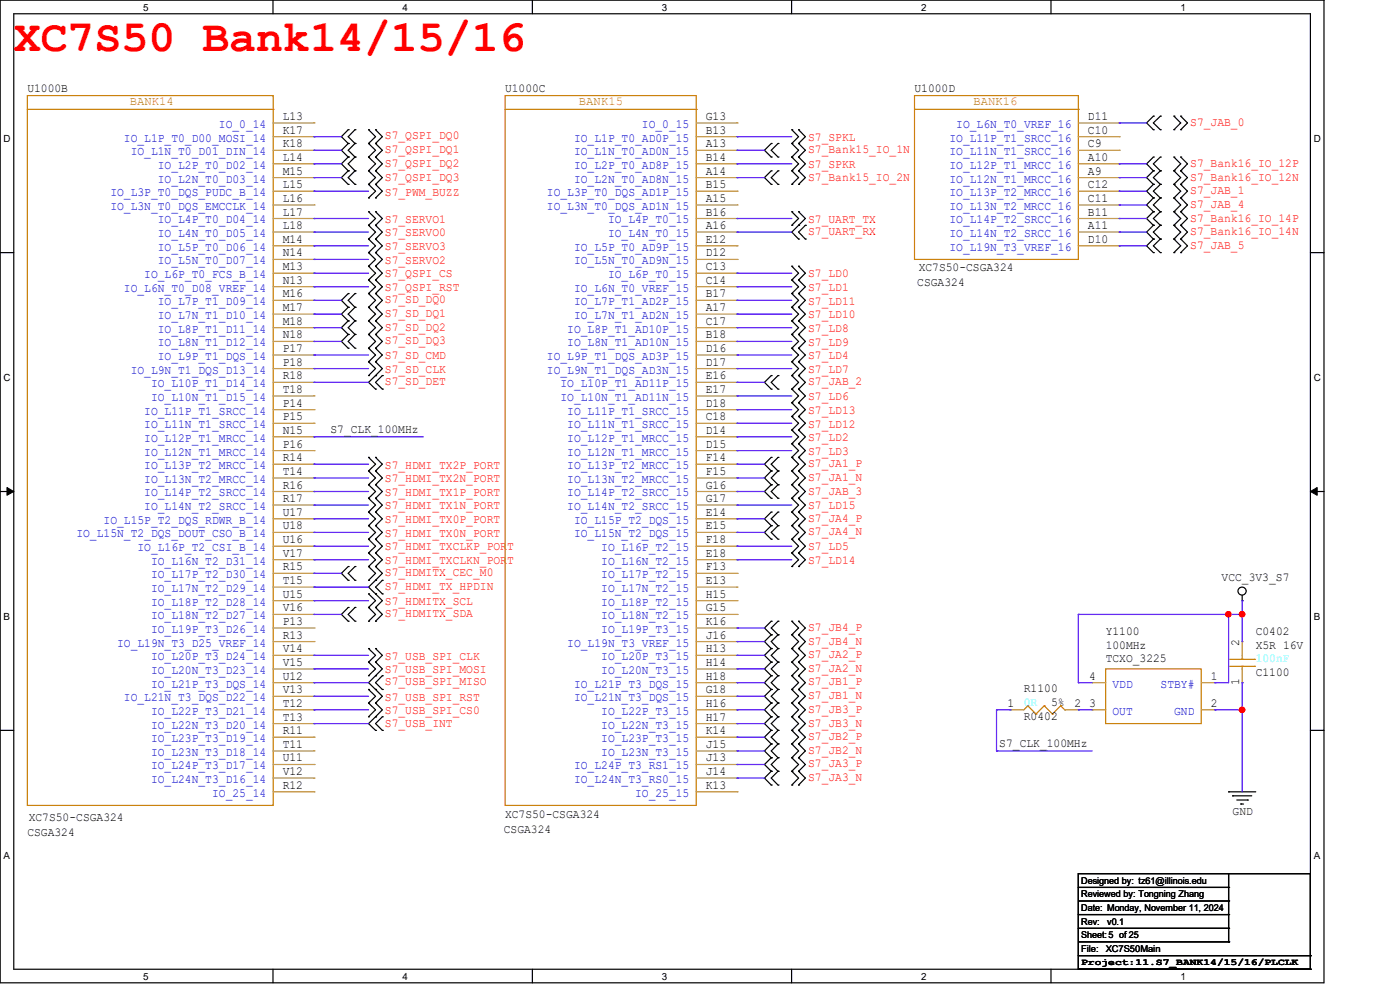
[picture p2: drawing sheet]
<svg xmlns="http://www.w3.org/2000/svg" width="297mm" height="210mm" viewBox="0 0 297 210" stroke-linecap="round" stroke-linejoin="round" font-family="sans-serif">
<path d="M0 0h280.9v208.5h-280.9zM2.9 2.9h275.1v202.7h-275.1z" fill="none" stroke="#000" stroke-width=".25"/>
<g fill="#fff">
<path d="M30.4 .3h1.1v2.4h-1.1z"/>
<path d="M30.4 205.9h1.1v2.3h-1.1z"/>
</g>
<path d="M57.9 0v2.9M57.9 205.6v2.9" fill="none" stroke="#000" stroke-width=".25"/>
<g fill="#fff">
<path d="M85.4 .3h1.1v2.4h-1.1z"/>
<path d="M85.4 205.9h1.1v2.3h-1.1z"/>
</g>
<path d="M112.9 0v2.9M112.9 205.6v2.9" fill="none" stroke="#000" stroke-width=".25"/>
<g fill="#fff">
<path d="M140.4 .3h1.2v2.4h-1.2z"/>
<path d="M140.4 205.9h1.2v2.3h-1.2z"/>
</g>
<path d="M167.9 0v2.9M167.9 205.6v2.9" fill="none" stroke="#000" stroke-width=".25"/>
<g fill="#fff">
<path d="M195.4 .3h1.2v2.4h-1.2z"/>
<path d="M195.4 205.9h1.2v2.3h-1.2z"/>
</g>
<path d="M223 0v2.9M223 205.6v2.9" fill="none" stroke="#000" stroke-width=".25"/>
<g fill="#fff">
<path d="M250.4 .3h1.2v2.4h-1.2z"/>
<path d="M250.4 205.9h1.2v2.3h-1.2z"/>
<path d="M.8 28.2h1.4v2.4h-1.4z"/>
<path d="M278.7 28.2h1.5v2.4h-1.5z"/>
<path d="M.8 78.9h1.4v2.3h-1.4z"/>
<path d="M278.7 78.9h1.5v2.3h-1.5z"/>
</g>
<path d="M0 53.6h2.9M278 53.6h2.9" fill="none" stroke="#000" stroke-width=".25"/>
<g fill="#fff">
<path d="M.8 129.6h1.3v2.3h-1.3z"/>
<path d="M278.7 129.6h1.4v2.3h-1.4z"/>
</g>
<path d="M0 104.3h2.9M278 104.3h2.9" fill="none" stroke="#000" stroke-width=".25"/>
<path d="M1.5 103.4l1.4 .9-1.4 .8zM278 104.3l1.4-.9v1.7z" fill="#000" stroke="#000" stroke-width=".21"/>
<g fill="#fff">
<path d="M.8 180.3h1.3v2.3h-1.3z"/>
<path d="M278.7 180.3h1.4v2.3h-1.4z"/>
</g>
<g fill="none" stroke="#000" stroke-width=".25">
<path d="M73.9 27.5h.1M73.9 30.4h.1M73.9 33.3h.1M73.9 36.2h.1M73.9 39.1h.1M73.9 27.5l-1.5 1.5 1.5 1.4M73.9 36.2l-1.5 1.5 1.5 1.4M73.9 30.4l-1.5 1.5 1.5 1.4M73.9 33.3l-1.5 1.5 1.5 1.4M75.3 30.4h.1M75.3 27.5h.1M75.3 33.3h.1"/>
<path d="M75.3 36.2h.1M75.3 39.1h.1M75.3 27.5l-1.4 1.5 1.4 1.4M75.3 30.4l-1.4 1.5 1.4 1.4M75.3 33.3l-1.4 1.5 1.4 1.4M75.3 36.2l-1.4 1.5 1.4 1.4M78.2 30.4h.1M78.2 27.5h.1M78.2 33.3h.1M78.2 36.2h.1M78.2 39.1h.1M78.2 27.5l1.5 1.5-1.5 1.4"/>
<path d="M78.2 30.4l1.5 1.5-1.5 1.4M78.2 33.3l1.5 1.5-1.5 1.4M78.2 36.2l1.5 1.5-1.5 1.4M78.2 39.1l1.5 1.5-1.5 1.4M79.7 30.4h.1M79.7 27.5h.1M79.7 33.3h.1M79.7 36.2h.1M79.7 39.1h.1M79.7 36.2l1.4 1.5-1.4 1.4M79.7 27.5l1.4 1.5-1.4 1.4M79.7 30.4l1.4 1.5-1.4 1.4"/>
<path d="M79.7 33.3l1.4 1.5-1.4 1.4M79.7 39.1l1.4 1.5-1.4 1.4M163.6 30.4h.1M163.6 33.3h.1M163.6 36.2h.1M163.6 39.1h.1M163.6 36.2l-1.4 1.5 1.4 1.4M163.6 30.4l-1.4 1.5 1.4 1.4M165.1 33.3h.1M165.1 30.4h.1M165.1 39.1h.1M165.1 36.2h.1"/>
<path d="M165.1 36.2l-1.5 1.5 1.5 1.4M165.1 30.4l-1.5 1.5 1.5 1.4M168 27.5h.1M168 30.4h.1M168 33.3h.1M168 36.2h.1M168 39.1h.1M168 30.4l1.4 1.5-1.4 1.4M168 27.5l1.4 1.5-1.4 1.4M168 33.3l1.4 1.5-1.4 1.4M168 36.2l1.4 1.5-1.4 1.4M169.4 27.5h.1"/>
<path d="M169.4 30.4h.1M169.4 33.3h.1M169.4 36.2h.1M169.4 39.1h.1M169.4 27.5l1.5 1.5-1.5 1.4M169.4 33.3l1.5 1.5-1.5 1.4M169.4 30.4l1.5 1.5-1.5 1.4M169.4 36.2l1.5 1.5-1.5 1.4M244.7 24.6h.1M244.7 27.5h.1M244.7 39.1h.1M244.7 33.3h.1"/>
<path d="M244.7 36.2h.1M244.7 24.6l-1.5 1.5 1.5 1.4M244.7 39.1l-1.5 1.5 1.5 1.4M244.7 33.3l-1.5 1.5 1.5 1.4M244.7 36.2l-1.5 1.5 1.5 1.4M246.2 27.5h.1M246.2 24.6h.1M246.2 39.1h.1M246.2 36.2h.1M246.2 33.3h.1M246.2 24.6l-1.5 1.5 1.5 1.4M246.2 39.1l-1.5 1.5 1.5 1.4"/>
<path d="M246.2 33.3l-1.5 1.5 1.5 1.4M246.2 36.2l-1.5 1.5 1.5 1.4M249 27.5h.1M249 24.6h.1M249 39.1h.1M249 36.2h.1M249 33.3h.1M249 36.2l1.5 1.5-1.5 1.4M249 24.6l1.5 1.5-1.5 1.4M249 39.1l1.5 1.5-1.5 1.4M249 33.3l1.5 1.5-1.5 1.4M250.5 27.5h.1"/>
<path d="M250.5 24.6h.1M250.5 39.1h.1M250.5 36.2h.1M250.5 33.3h.1M250.5 33.3l1.4 1.5-1.4 1.4M250.5 24.6l1.4 1.5-1.4 1.4M250.5 39.1l1.4 1.5-1.4 1.4M250.5 36.2l1.4 1.5-1.4 1.4M78.2 56.5h.1M78.2 59.4h.1M78.2 44.9h.1M78.2 47.8h.1"/>
<path d="M78.2 50.7h.1M78.2 53.6h.1M78.2 42h.1M78.2 56.5l1.5 1.5-1.5 1.4M78.2 59.4l1.5 1.4-1.5 1.5M78.2 44.9l1.5 1.5-1.5 1.4M78.2 47.8l1.5 1.4-1.5 1.5M78.2 50.7l1.5 1.5-1.5 1.4M78.2 53.6l1.5 1.4-1.5 1.5M79.7 56.5h.1M79.7 59.4h.1M79.7 44.9h.1"/>
<path d="M79.7 47.8h.1M79.7 50.7h.1M79.7 53.6h.1M79.7 42h.1M79.7 59.4l1.4 1.4-1.4 1.5M79.7 56.5l1.4 1.5-1.4 1.4M79.7 53.6l1.4 1.4-1.4 1.5M79.7 44.9l1.4 1.5-1.4 1.4M79.7 47.8l1.4 1.4-1.4 1.5M79.7 50.7l1.4 1.5-1.4 1.4M168 44.9h.1M168 47.8h.1"/>
<path d="M168 56.5h.1M168 59.4h.1M168 59.4l1.4 1.4-1.4 1.5M168 44.9l1.4 1.5-1.4 1.4M168 56.5l1.4 1.5-1.4 1.4M169.4 44.9h.1M169.4 47.8h.1M169.4 50.7h.1M169.4 56.5h.1M169.4 59.4h.1M169.4 44.9l1.5 1.5-2.9 2.8 1.4 1.5M169.4 56.5l1.5 1.5-1.5 1.4"/>
<path d="M169.4 59.4l1.5 1.4-1.5 1.5M170.9 50.7h.1M170.9 47.8h.1M170.9 47.8l-1.5 1.4 1.5 1.5M244.7 42h.1M244.7 44.9h.1M244.7 50.7h.1M244.7 53.6h.1M244.7 47.8h.1M244.7 47.8l-1.5 1.4 1.5 1.5M244.7 42l-1.5 1.5 1.5 1.4M244.7 50.7l-1.5 1.5 1.5 1.4"/>
<path d="M244.7 44.9l-1.5 1.5 1.5 1.4M246.2 42h.1M246.2 44.9h.1M246.2 53.6h.1M246.2 50.7h.1M246.2 47.8h.1M246.2 42l-1.5 1.5 1.5 1.4M246.2 50.7l-1.5 1.5 1.5 1.4M246.2 44.9l-1.5 1.5 1.5 1.4M246.2 47.8l-1.5 1.4 1.5 1.5M249 42h.1M249 44.9h.1"/>
<path d="M249 53.6h.1M249 50.7h.1M249 47.8h.1M249 44.9l1.5 1.5-1.5 1.4M249 50.7l1.5 1.5-1.5 1.4M249 42l1.5 1.5-1.5 1.4M249 47.8l1.5 1.4-1.5 1.5M250.5 42h.1M250.5 44.9h.1M250.5 53.6h.1M250.5 50.7h.1M250.5 47.8h.1"/>
<path d="M250.5 44.9l1.4 1.5-1.4 1.4M250.5 47.8l1.4 1.4-1.4 1.5M250.5 50.7l1.4 1.5-1.4 1.4M250.5 42l1.4 1.5-1.4 1.4M73.9 71h.1M73.9 73.9h.1M73.9 68.1h.1M73.9 65.2h.1M73.9 62.3h.1M73.9 68.1l-1.5 1.4 1.5 1.5M73.9 71l-1.5 1.4 1.5 1.5M73.9 65.2l-1.5 1.4 1.5 1.5"/>
<path d="M73.9 62.3l-1.5 1.4 1.5 1.5M75.3 73.9h.1M75.3 71h.1M75.3 68.1h.1M75.3 65.2h.1M75.3 62.3h.1M75.3 71l-1.4 1.4 1.4 1.5M75.3 65.2l-1.4 1.4 1.4 1.5M75.3 68.1l-1.4 1.4 1.4 1.5M75.3 62.3l-1.4 1.4 1.4 1.5M78.2 76.8h.1M78.2 79.7h.1"/>
<path d="M78.2 73.9h.1M78.2 71h.1M78.2 68.1h.1M78.2 65.2h.1M78.2 62.3h.1M78.2 76.8l1.5 1.4-1.5 1.5M78.2 71l1.5 1.4-1.5 1.5M78.2 73.9l1.5 1.4-1.5 1.5M78.2 62.3l1.5 1.4-1.5 1.5M78.2 68.1l1.5 1.4-1.5 1.5M78.2 65.2l1.5 1.4-1.5 1.5M79.7 76.8h.1"/>
<path d="M79.7 79.7h.1M79.7 73.9h.1M79.7 71h.1M79.7 68.1h.1M79.7 65.2h.1M79.7 62.3h.1M79.7 76.8l1.4 1.4-1.4 1.5M79.7 79.7l-1.5 1.4 1.5 1.4M79.7 71l1.4 1.4-1.4 1.5M79.7 73.9l1.4 1.4-1.4 1.5M79.7 68.1l1.4 1.4-1.4 1.5M79.7 65.2l1.4 1.4-1.4 1.5"/>
<path d="M79.7 62.3l1.4 1.4-1.4 1.5M81.1 79.7h.1M81.1 79.7l-1.4 1.4 1.4 1.4M163.6 79.7h.1M163.6 79.7l-1.4 1.4 1.4 1.4M165.1 79.7h.1M165.1 79.7l-1.5 1.4 1.5 1.4M168 62.3h.1M168 65.2h.1M168 68.1h.1M168 71h.1M168 73.9h.1"/>
<path d="M168 76.8h.1M168 79.7h.1M168 62.3l1.4 1.4-1.4 1.5M168 65.2l1.4 1.4-1.4 1.5M168 68.1l1.4 1.4-1.4 1.5M168 71l1.4 1.4-1.4 1.5M168 73.9l1.4 1.4-1.4 1.5M168 76.8l1.4 1.4-1.4 1.5M168 79.7l1.4 1.4-1.4 1.4M169.4 62.3h.1M169.4 65.2h.1M169.4 68.1h.1"/>
<path d="M169.4 71h.1M169.4 73.9h.1M169.4 76.8h.1M169.4 79.7h.1M169.4 62.3l1.5 1.4-1.5 1.5M169.4 65.2l1.5 1.4-1.5 1.5M169.4 68.1l1.5 1.4-1.5 1.5M169.4 71l1.5 1.4-1.5 1.5M169.4 73.9l1.5 1.4-1.5 1.5M169.4 76.8l1.5 1.4-1.5 1.5M169.4 79.7l1.5 1.4-1.5 1.4M78.2 97h.1"/>
<path d="M78.2 99.9h.1M78.2 97l1.5 1.5-1.5 1.4M78.2 99.9l1.5 1.5-1.5 1.4M79.7 97h.1M79.7 99.9h.1M79.7 82.5h.1M79.7 97l1.4 1.5-1.4 1.4M79.7 99.9l1.4 1.5-1.4 1.4M81.1 82.5h.1M163.6 97h.1M163.6 99.9h.1M163.6 82.5h.1"/>
<path d="M163.6 97l-1.4 1.5 1.4 1.4M163.6 99.9l-1.4 1.5 1.4 1.4M165.1 99.9h.1M165.1 97h.1M165.1 82.5h.1M165.1 99.9l-1.5 1.5 1.5 1.4M165.1 97l-1.5 1.5 1.5 1.4M168 82.5h.1M168 85.4h.1M168 88.3h.1M168 91.2h.1M168 94.1h.1"/>
<path d="M168 97h.1M168 99.9h.1M168 82.5l1.4 1.5-1.4 1.4M168 85.4l1.4 1.5-1.4 1.4M168 88.3l1.4 1.5-1.4 1.4M168 91.2l1.4 1.5-1.4 1.4M168 94.1l1.4 1.5-1.4 1.4M168 97l1.4 1.5-1.4 1.4M168 99.9l1.4 1.5-1.4 1.4M169.4 82.5h.1M169.4 85.4h.1M169.4 88.3h.1"/>
<path d="M169.4 91.2h.1M169.4 94.1h.1M169.4 97h.1M169.4 99.9h.1M169.4 82.5l1.5 1.5-1.5 1.4M169.4 85.4l1.5 1.5-1.5 1.4M169.4 88.3l1.5 1.5-1.5 1.4M169.4 91.2l1.5 1.5-1.5 1.4M169.4 94.1l1.5 1.5-1.5 1.4M169.4 97l1.5 1.5-1.5 1.4M169.4 99.9l1.5 1.5-1.5 1.4M78.2 102.8h.1"/>
<path d="M78.2 105.7h.1M78.2 108.6h.1M78.2 111.5h.1M78.2 114.4h.1M78.2 117.3h.1M78.2 102.8l1.5 1.5-1.5 1.4M78.2 105.7l1.5 1.4-1.5 1.5M78.2 108.6l1.5 1.5-1.5 1.4M78.2 111.5l1.5 1.4-1.5 1.5M78.2 114.4l1.5 1.5-1.5 1.4M78.2 117.3l1.5 1.4-1.5 1.5M79.7 102.8h.1"/>
<path d="M79.7 105.7h.1M79.7 108.6h.1M79.7 111.5h.1M79.7 114.4h.1M79.7 117.3h.1M79.7 102.8l1.4 1.5-1.4 1.4M79.7 105.7l1.4 1.4-1.4 1.5M79.7 108.6l1.4 1.5-1.4 1.4M79.7 111.5l1.4 1.4-1.4 1.5M79.7 114.4l1.4 1.5-1.4 1.4M79.7 117.3l1.4 1.4-1.4 1.5M163.6 102.8h.1"/>
<path d="M163.6 105.7h.1M163.6 108.6h.1M163.6 111.5h.1M163.6 114.4h.1M163.6 102.8l-1.4 1.5 1.4 1.4M163.6 108.6l-1.4 1.5 1.4 1.4M163.6 111.5l-1.4 1.4 1.4 1.5M165.1 102.8h.1M165.1 105.7h.1M165.1 111.5h.1M165.1 108.6h.1M165.1 114.4h.1"/>
<path d="M165.1 111.5l-1.5 1.4 1.5 1.5M165.1 102.8l-1.5 1.5 1.5 1.4M165.1 108.6l-1.5 1.5 1.5 1.4M168 105.7h.1M168 108.6h.1M168 114.4h.1M168 117.3h.1M168 102.8h.1M168 111.5h.1M168 105.7l1.4 1.4-1.4 1.5M168 114.4l1.4 1.5-1.4 1.4M168 117.3l1.4 1.4-1.4 1.5"/>
<path d="M168 102.8l1.4 1.5-1.4 1.4M168 108.6l1.4 1.5-1.4 1.4M168 111.5l1.4 1.4-1.4 1.5M169.4 105.7h.1M169.4 108.6h.1M169.4 114.4h.1M169.4 117.3h.1M169.4 102.8h.1M169.4 111.5h.1M169.4 105.7l1.5 1.4-1.5 1.5M169.4 114.4l1.5 1.5-1.5 1.4M169.4 117.3l1.5 1.4-1.5 1.5"/>
<path d="M169.4 111.5l1.5 1.4-1.5 1.5M169.4 102.8l1.5 1.5-1.5 1.4M169.4 108.6l1.5 1.5-1.5 1.4M73.9 120.2h.1M73.9 123.1h.1M73.9 128.9h.1M73.9 131.8h.1M73.9 120.2l-1.5 1.4 1.5 1.5M73.9 128.9l-1.5 1.4 1.5 1.5M75.3 123.1h.1M75.3 120.2h.1M75.3 131.8h.1"/>
<path d="M75.3 128.9h.1M75.3 120.2l-1.4 1.4 1.4 1.5M75.3 128.9l-1.4 1.4 1.4 1.5M78.2 120.2h.1M78.2 123.1h.1M78.2 131.8h.1M78.2 128.9h.1M78.2 126h.1M78.2 137.6h.1M78.2 120.2l1.5 1.4-1.5 1.5M78.2 128.9l1.5 1.4-1.5 1.5M78.2 126l1.5 1.4-1.5 1.5"/>
<path d="M78.2 137.6l1.5 1.4-1.5 1.5M79.7 120.2h.1M79.7 123.1h.1M79.7 131.8h.1M79.7 128.9h.1M79.7 126h.1M79.7 137.6h.1M79.7 120.2l1.4 1.4-1.4 1.5M79.7 137.6l1.4 1.4-1.4 1.5M79.7 128.9l1.4 1.4-1.4 1.5M79.7 126l1.4 1.4-1.4 1.5M79.7 123.1l-1.5 1.4 1.5 1.5"/>
<path d="M81.1 126h.1M81.1 123.1h.1M81.1 123.1l-1.4 1.4 1.4 1.5M163.6 131.8h.1M163.6 134.7h.1M163.6 137.6h.1M163.6 131.8l-1.4 1.4 1.4 1.5M163.6 134.7l-1.4 1.4 1.4 1.5M163.6 137.6l-1.4 1.4 1.4 1.5M165.1 134.7h.1M165.1 131.8h.1M165.1 137.6h.1"/>
<path d="M165.1 131.8l-1.5 1.4 1.5 1.5M165.1 137.6l-1.5 1.4 1.5 1.5M165.1 134.7l-1.5 1.4 1.5 1.5M168 120.2h.1M168 134.7h.1M168 131.8h.1M168 137.6h.1M168 137.6l1.4 1.4-1.4 1.5M168 131.8l1.4 1.4-1.4 1.5M168 134.7l1.4 1.4-1.4 1.5M169.4 120.2h.1M169.4 134.7h.1"/>
<path d="M169.4 131.8h.1M169.4 137.6h.1M169.4 131.8l1.5 1.4-1.5 1.5M169.4 134.7l1.5 1.4-1.5 1.5M169.4 137.6l1.5 1.4-1.5 1.5M263.5 127.4h.1M263.5 126.3v1.1M0 154.9h2.9M78.2 140.5h.1M78.2 143.3h.1M78.2 146.3h.1M78.2 149.1h.1"/>
<path d="M78.2 152.1h.1M78.2 140.5l1.5 1.4-1.5 1.4M78.2 146.3l1.5 1.4-1.5 1.4M78.2 149.1l1.5 1.5-1.5 1.5M79.7 152.1h.1M79.7 154.9h.1M79.7 143.3h.1M79.7 146.3h.1M79.7 140.5h.1M79.7 149.1h.1M79.7 152.1l-1.5 1.4 1.5 1.4M79.7 140.5l1.4 1.4-2.9 2.9 1.5 1.5"/>
<path d="M79.7 146.3l1.4 1.4-1.4 1.4M79.7 149.1l1.4 1.5-1.4 1.5M81.1 154.9h.1M81.1 152.1h.1M81.1 146.3h.1M81.1 143.3h.1M81.1 152.1l-1.4 1.4 1.4 1.4M81.1 143.3l-1.4 1.5 1.4 1.5M163.6 140.5h.1M163.6 143.3h.1M163.6 146.3h.1M163.6 149.1h.1"/>
<path d="M163.6 152.1h.1M163.6 154.9h.1M163.6 157.8h.1M163.6 140.5l-1.4 1.4 1.4 1.4M163.6 146.3l-1.4 1.4 1.4 1.4M163.6 149.1l-1.4 1.5 1.4 1.5M163.6 143.3l-1.4 1.5 1.4 1.5M163.6 152.1l-1.4 1.4 1.4 1.4M163.6 154.9l-1.4 1.5 1.4 1.4M163.6 157.8l-1.4 1.5 1.4 1.4M165.1 140.5h.1M165.1 143.3h.1"/>
<path d="M165.1 146.3h.1M165.1 149.1h.1M165.1 154.9h.1M165.1 152.1h.1M165.1 157.8h.1M165.1 140.5l-1.5 1.4 1.5 1.4M165.1 146.3l-1.5 1.4 1.5 1.4M165.1 143.3l-1.5 1.5 1.5 1.5M165.1 152.1l-1.5 1.4 1.5 1.4M165.1 149.1l-1.5 1.5 1.5 1.5M165.1 154.9l-1.5 1.5 1.5 1.4M165.1 157.8l-1.5 1.5 1.5 1.4"/>
<path d="M168 140.5h.1M168 143.3h.1M168 146.3h.1M168 149.1h.1M168 154.9h.1M168 152.1h.1M168 157.8h.1M168 146.3l1.4 1.4-1.4 1.4M168 140.5l1.4 1.4-1.4 1.4M168 149.1l1.4 1.5-1.4 1.5M168 143.3l1.4 1.5-1.4 1.5M168 152.1l1.4 1.4-1.4 1.4"/>
<path d="M168 154.9l1.4 1.5-1.4 1.4M168 157.8l1.4 1.5-1.4 1.4M169.4 140.5h.1M169.4 143.3h.1M169.4 146.3h.1M169.4 149.1h.1M169.4 154.9h.1M169.4 152.1h.1M169.4 157.8h.1M169.4 146.3l1.5 1.4-1.5 1.4M169.4 140.5l1.5 1.4-1.5 1.4M169.4 143.3l1.5 1.5-1.5 1.5"/>
<path d="M169.4 154.9l1.5 1.5-1.5 1.4M169.4 152.1l1.5 1.4-1.5 1.4M169.4 149.1l1.5 1.5-1.5 1.5M169.4 157.8l1.5 1.5-1.5 1.4M278 154.9h2.9M163.6 160.7h.1M163.6 163.6h.1M163.6 166.5h.1M163.6 160.7l-1.4 1.5 1.4 1.4M163.6 163.6l-1.4 1.5 1.4 1.4M165.1 160.7h.1M165.1 163.6h.1"/>
<path d="M165.1 166.5h.1M165.1 160.7l-1.5 1.5 1.5 1.4M165.1 163.6l-1.5 1.5 1.5 1.4M168 160.7h.1M168 163.6h.1M168 166.5h.1M168 163.6l1.4 1.5-1.4 1.4M168 160.7l1.4 1.5-1.4 1.4M169.4 160.7h.1M169.4 163.6h.1M169.4 166.5h.1M169.4 160.7l1.5 1.5-1.5 1.4"/>
<path d="M169.4 163.6l1.5 1.5-1.5 1.4M260.6 168h.1M260.6 168h5.8M261.5 168.8h.1M261.5 168.8h4.1M262.4 169.7h2.3M263.2 170.6h.1M263.2 170.6h.6M264.7 169.7h.1M228.8 185.3h49.2v20.3h-49.2zM228.8 188.3h31.8M228.8 191.1h31.8"/>
<path d="M228.8 194h31.8M228.8 196.9h31.8M228.8 199.8h31.8M260.6 188.3h.1M260.6 191.1h.1M260.6 194h.1M260.6 196.9h.1M260.6 199.8h.1M260.6 185.3v14.5M228.8 202.7h49.2M228.8 205.6h49.2M278 202.7h.1"/>
<path d="M278 205.6h.1"/>
<circle cx="263.5" cy="125.4" r=".86"/>
</g>
<g fill="none" stroke="#cc8006" stroke-width=".25">
<path d="M5.8 20.3h52.2v150.6h-52.2zM5.8 23.2h52.2M58 23.2h.1M107.1 20.3h40.6v150.6h-40.6zM107.1 23.2h40.6M147.7 23.2h.1M194 20.3h34.8v34.7h-34.8zM194 23.2h34.8M228.8 23.2h.1M260.9 139.9h5.2M263.5 139.9h.1M263.5 139v.9"/>
<path d="M266.1 139.9h.1M218.1 149.7h.1M218.1 149.7l-.9 .9M218.1 149.7l1.7 1.8M219.8 151.5h.1M221.5 149.7h.1M221.5 149.7l-1.7 1.8M221.5 149.7l1.8 1.8M223.3 151.5h.1M225 149.7h.1M225 149.7l-1.7 1.8M225 149.7l.9 .9"/>
<path d="M225.9 150.6h.1M234.6 141.9h20.2v11.6h-20.2zM260.9 141.4h5.2M263.5 141.4h.1M263.5 141.4v.5M266.1 141.4h.1"/>
</g>
<g fill="none" stroke="#a84" stroke-width=".25">
<path d="M58 26.1h8.6M58 29h8.6M58 31.9h8.6M58 34.8h8.6M58 37.7h8.6M66.6 26.1h.1M66.6 29h.1M66.6 31.9h.1M66.6 34.8h.1M66.6 37.7h.1M147.7 26.1h8.7M147.7 29h8.7"/>
<path d="M147.7 31.9h8.7M147.7 34.8h8.7M147.7 37.7h8.7M156.4 26.1h.1M156.4 29h.1M156.4 31.9h.1M156.4 34.8h.1M156.4 37.7h.1M228.8 26.1h8.6M228.8 29h8.6M228.8 31.9h8.6M228.8 34.8h8.6"/>
<path d="M228.8 37.7h8.6M237.4 26.1h.1M237.4 29h.1M237.4 31.9h.1M237.4 34.8h.1M237.4 37.7h.1M58 40.6h8.6M58 43.5h8.6M58 46.4h8.6M58 49.2h8.6M58 52.2h8.6M58 55h8.6"/>
<path d="M58 58h8.6M66.6 40.6h.1M66.6 43.5h.1M66.6 46.4h.1M66.6 49.2h.1M66.6 52.2h.1M66.6 55h.1M66.6 58h.1M147.7 40.6h8.7M147.7 43.5h8.7M147.7 46.4h8.7M147.7 49.2h8.7"/>
<path d="M147.7 52.2h8.7M147.7 55h8.7M147.7 58h8.7M156.4 40.6h.1M156.4 43.5h.1M156.4 46.4h.1M156.4 49.2h.1M156.4 52.2h.1M156.4 55h.1M156.4 58h.1M228.8 40.6h8.6M228.8 43.5h8.6"/>
<path d="M228.8 46.4h8.6M228.8 49.2h8.6M228.8 52.2h8.6M237.4 40.6h.1M237.4 43.5h.1M237.4 46.4h.1M237.4 49.2h.1M237.4 52.2h.1M58 60.8h8.6M58 63.7h8.6M58 66.6h8.6M58 69.5h8.6"/>
<path d="M58 72.4h8.6M58 75.3h8.6M58 78.2h8.6M66.6 60.8h.1M66.6 63.7h.1M66.6 66.6h.1M66.6 69.5h.1M66.6 72.4h.1M66.6 75.3h.1M66.6 78.2h.1M147.7 60.8h8.7M147.7 63.7h8.7"/>
<path d="M147.7 66.6h8.7M147.7 69.5h8.7M147.7 72.4h8.7M147.7 75.3h8.7M147.7 78.2h8.7M156.4 60.8h.1M156.4 63.7h.1M156.4 66.6h.1M156.4 69.5h.1M156.4 72.4h.1M156.4 75.3h.1M156.4 78.2h.1"/>
<path d="M58 81.1h8.6M58 84h8.6M58 86.9h8.6M58 89.8h8.6M58 92.7h8.6M58 95.6h8.6M58 98.5h8.6M66.6 81.1h.1M66.6 84h.1M66.6 86.9h.1M66.6 89.8h.1M66.6 92.7h.1"/>
<path d="M66.6 95.6h.1M66.6 98.5h.1M147.7 81.1h8.7M147.7 84h8.7M147.7 86.9h8.7M147.7 89.8h8.7M147.7 92.7h8.7M147.7 95.6h8.7M147.7 98.5h8.7M156.4 81.1h.1M156.4 84h.1M156.4 86.9h.1"/>
<path d="M156.4 89.8h.1M156.4 92.7h.1M156.4 95.6h.1M156.4 98.5h.1M58 101.4h8.6M58 104.3h8.6M58 107.1h8.6M58 110.1h8.6M58 112.9h8.6M58 115.9h8.6M58 118.7h8.6M66.6 101.4h.1"/>
<path d="M66.6 104.3h.1M66.6 107.1h.1M66.6 110.1h.1M66.6 112.9h.1M66.6 115.9h.1M66.6 118.7h.1M147.7 101.4h8.7M147.7 104.3h8.7M147.7 107.1h8.7M147.7 110.1h8.7M147.7 112.9h8.7M147.7 115.9h8.7"/>
<path d="M147.7 118.7h8.7M156.4 101.4h.1M156.4 104.3h.1M156.4 107.1h.1M156.4 110.1h.1M156.4 112.9h.1M156.4 115.9h.1M156.4 118.7h.1M58 121.6h8.6M58 124.5h8.6M58 127.4h8.6M58 130.3h8.6"/>
<path d="M58 133.2h8.6M58 136.1h8.6M58 139h8.6M66.6 121.6h.1M66.6 124.5h.1M66.6 127.4h.1M66.6 130.3h.1M66.6 133.2h.1M66.6 136.1h.1M66.6 139h.1M147.7 121.6h8.7M147.7 124.5h8.7"/>
<path d="M147.7 127.4h8.7M147.7 130.3h8.7M147.7 133.2h8.7M147.7 136.1h8.7M147.7 139h8.7M156.4 121.6h.1M156.4 124.5h.1M156.4 127.4h.1M156.4 130.3h.1M156.4 133.2h.1M156.4 136.1h.1M156.4 139h.1"/>
<path d="M263.5 136.1h.1M263.5 136.1v2.9M58 141.9h8.6M58 144.8h8.6M58 147.7h8.6M58 150.6h8.6M58 153.5h8.6M58 156.4h8.6M58 159.3h8.6M66.6 141.9h.1M66.6 144.8h.1M66.6 147.7h.1"/>
<path d="M66.6 150.6h.1M66.6 153.5h.1M66.6 156.4h.1M66.6 159.3h.1M147.7 141.9h8.7M147.7 144.8h8.7M147.7 147.7h8.7M147.7 150.6h8.7M147.7 153.5h8.7M147.7 156.4h8.7M147.7 159.3h8.7M156.4 141.9h.1"/>
<path d="M156.4 144.8h.1M156.4 147.7h.1M156.4 150.6h.1M156.4 153.5h.1M156.4 156.4h.1M156.4 159.3h.1M214.3 150.6h.1M214.3 150.6h2.9M225.9 150.6h2.9M228.8 150.6h.1M231.7 150.6h.1M231.7 144.8h.1"/>
<path d="M231.7 144.8h2.9M231.7 150.6h2.9M254.8 144.8h2.9M254.8 150.6h2.9M257.7 144.8h.1M257.7 150.6h.1M263.5 144.8h.1M263.5 141.9v2.9M58 162.2h8.6M58 165.1h8.6M58 168h8.6M66.6 162.2h.1"/>
<path d="M66.6 165.1h.1M66.6 168h.1M147.7 162.2h8.7M147.7 165.1h8.7M147.7 168h8.7M156.4 162.2h.1M156.4 165.1h.1M156.4 168h.1"/>
</g>
<g fill="none" stroke="#4200ff" stroke-width=".25">
<path d="M66.6 29h.1M66.6 31.9h.1M66.6 34.8h.1M66.6 37.7h.1M66.6 29h5.8M66.6 31.9h5.8M66.6 34.8h5.8M66.6 37.7h5.8M156.4 29h.1M156.4 34.8h.1M156.4 31.9h.1M156.4 37.7h.1"/>
<path d="M156.4 29h11.6M156.4 31.9h5.8M156.4 34.8h11.6M156.4 37.7h5.8M237.4 26.1h.1M237.4 34.8h.1M237.4 37.7h.1M237.4 34.8h5.8M237.4 37.7h5.8M237.4 26.1h5.8M66.6 58h.1M66.6 46.4h.1"/>
<path d="M66.6 49.2h.1M66.6 52.2h.1M66.6 55h.1M66.6 40.6h.1M66.6 58h11.6M66.6 46.4h11.6M66.6 49.2h11.6M66.6 52.2h11.6M66.6 55h11.6M66.6 40.6h11.6M156.4 46.4h.1M156.4 49.2h.1"/>
<path d="M156.4 58h.1M156.4 58h11.6M156.4 46.4h11.6M156.4 49.2h11.6M237.4 40.6h.1M237.4 43.5h.1M237.4 52.2h.1M237.4 46.4h.1M237.4 49.2h.1M237.4 46.4h5.8M237.4 49.2h5.8M237.4 52.2h5.8"/>
<path d="M237.4 40.6h5.8M237.4 43.5h5.8M66.6 75.3h.1M66.6 78.2h.1M66.6 72.4h.1M66.6 69.5h.1M66.6 66.6h.1M66.6 63.7h.1M66.6 60.8h.1M66.6 75.3h11.6M66.6 78.2h11.6M66.6 72.4h5.8"/>
<path d="M66.6 69.5h5.8M66.6 66.6h5.8M66.6 63.7h5.8M66.6 60.8h11.6M156.4 60.8h.1M156.4 63.7h.1M156.4 66.6h.1M156.4 69.5h.1M156.4 72.4h.1M156.4 75.3h.1M156.4 78.2h.1M156.4 75.3h11.6"/>
<path d="M156.4 78.2h11.6M156.4 72.4h11.6M156.4 69.5h11.6M156.4 66.6h11.6M156.4 63.7h11.6M156.4 60.8h11.6M66.6 98.5h.1M66.6 81.1h.1M66.6 92.7h.1M66.6 98.5h11.6M66.6 81.1h11.6M66.6 92.7h23.2"/>
<path d="M156.4 84h.1M156.4 86.9h.1M156.4 89.8h.1M156.4 92.7h.1M156.4 95.6h.1M156.4 98.5h.1M156.4 81.1h.1M156.4 98.5h5.8M156.4 81.1h5.8M156.4 92.7h11.6M156.4 84h11.6M156.4 86.9h11.6"/>
<path d="M156.4 89.8h11.6M156.4 95.6h11.6M66.6 101.4h.1M66.6 104.3h.1M66.6 107.1h.1M66.6 110.1h.1M66.6 112.9h.1M66.6 115.9h.1M66.6 118.7h.1M66.6 101.4h11.6M66.6 104.3h11.6M66.6 107.1h11.6"/>
<path d="M66.6 110.1h11.6M66.6 112.9h11.6M66.6 115.9h11.6M66.6 118.7h11.6M156.4 107.1h.1M156.4 115.9h.1M156.4 118.7h.1M156.4 110.1h.1M156.4 112.9h.1M156.4 104.3h.1M156.4 101.4h.1M156.4 101.4h5.8"/>
<path d="M156.4 104.3h5.8M156.4 107.1h11.6M156.4 110.1h5.8M156.4 112.9h5.8M156.4 115.9h11.6M156.4 118.7h11.6M66.6 121.6h.1M66.6 124.5h.1M66.6 127.4h.1M66.6 130.3h.1M66.6 139h.1M66.6 121.6h5.8"/>
<path d="M66.6 124.5h11.6M66.6 127.4h11.6M66.6 130.3h5.8M66.6 139h11.6M156.4 133.2h.1M156.4 136.1h.1M156.4 139h.1M156.4 139h5.8M156.4 133.2h5.8M156.4 136.1h5.8M228.8 130.3h.1M228.8 130.3h34.7"/>
<path d="M228.8 130.3v14.5M260.6 130.3h.1M260.6 130.3v14.5h-2.9M263.5 127.4h.1M263.5 130.3h.1M263.5 127.4v8.7M66.6 141.9h.1M66.6 144.8h.1M66.6 147.7h.1M66.6 150.6h.1M66.6 153.5h.1M66.6 141.9h11.6"/>
<path d="M66.6 144.8h11.6M66.6 147.7h11.6M66.6 150.6h11.6M66.6 153.5h11.6M156.4 156.4h.1M156.4 159.3h.1M156.4 141.9h.1M156.4 144.8h.1M156.4 147.7h.1M156.4 150.6h.1M156.4 153.5h.1M156.4 141.9h5.8"/>
<path d="M156.4 144.8h5.8M156.4 147.7h5.8M156.4 150.6h5.8M156.4 153.5h5.8M156.4 159.3h5.8M156.4 156.4h5.8M211.4 159.3h.1M211.4 150.6h.1M211.4 150.6h2.9M211.4 159.3h20.3M211.4 150.6v8.7M214.3 150.6h.1"/>
<path d="M228.8 144.8h.1M228.8 150.6h.1M228.8 144.8h2.9M228.8 150.6h2.9M257.7 150.6h.1M257.7 144.8h.1M257.7 150.6h5.8M263.5 144.8h.1M263.5 150.6h.1M263.5 144.8v23.2M156.4 165.1h.1M156.4 162.2h.1"/>
<path d="M156.4 165.1h5.8M156.4 162.2h5.8"/>
</g>
<g fill="#f00" stroke="#f00" stroke-width=".25">
<circle cx="260.6" cy="130.3" r=".55"/>
<circle cx="263.5" cy="130.3" r=".56"/>
<circle cx="263.5" cy="150.6" r=".56"/>
</g>
<text font-size="9.5" fill="#f00" x="2.9" y="10.9">XC7S50 Bank14/15/16</text>
<g font-size="2.6">
<text x="5.8" y="19.5">U1000B</text>
<text x="107.1" y="19.5">U1000C</text>
<text x="194" y="19.5">U1000D</text>
<text x="60" y="25.4">L13</text>
<text x="60" y="28.4">K17</text>
<text x="149.7" y="25.4">G13</text>
<text x="149.7" y="28.4">B13</text>
<text x="230.8" y="25.4">D11</text>
<text x="230.8" y="28.4">C10</text>
<text x="60" y="31.2">K18</text>
<text x="60" y="34.1">L14</text>
<text x="149.7" y="31.2">A13</text>
<text x="149.7" y="34.1">B14</text>
<text x="230.8" y="31.2">C9</text>
<text x="230.8" y="34.1">A10</text>
<text x="60" y="37">M15</text>
<text x="60" y="39.9">L15</text>
<text x="149.7" y="37">A14</text>
<text x="149.7" y="39.9">B15</text>
<text x="230.8" y="37">A9</text>
<text x="230.8" y="39.9">C12</text>
<text x="60" y="42.8">L16</text>
<text x="60" y="45.7">L17</text>
<text x="149.7" y="42.8">A15</text>
<text x="149.7" y="45.7">B16</text>
<text x="230.8" y="42.8">C11</text>
<text x="230.8" y="45.7">B11</text>
<text x="60" y="48.6">L18</text>
<text x="60" y="51.5">M14</text>
<text x="149.7" y="48.6">A16</text>
<text x="149.7" y="51.5">E12</text>
<text x="230.8" y="48.6">A11</text>
<text x="230.8" y="51.5">D10</text>
<text x="60" y="54.4">N14</text>
<text x="60" y="57.3">M13</text>
<text x="149.7" y="54.4">D12</text>
<text x="149.7" y="57.3">C13</text>
<text x="194.9" y="57.4">XC7S50-CSGA324</text>
<text x="60" y="60.2">N13</text>
<text x="60" y="63.1">M16</text>
<text x="60" y="66">M17</text>
<text x="149.7" y="60.2">C14</text>
<text x="149.7" y="63.1">B17</text>
<text x="149.7" y="66">A17</text>
<text x="194.6" y="60.6">CSGA324</text>
<text x="60" y="68.9">M18</text>
<text x="60" y="71.8">N18</text>
<text x="149.7" y="68.9">C17</text>
<text x="149.7" y="71.8">B18</text>
<text x="60" y="74.7">P17</text>
<text x="60" y="77.6">P18</text>
<text x="149.7" y="74.7">D16</text>
<text x="149.7" y="77.6">D17</text>
<text x="60" y="80.5">R18</text>
<text x="60" y="83.4">T18</text>
<text x="149.7" y="80.5">E16</text>
<text x="149.7" y="83.4">E17</text>
<text x="60" y="86.3">P14</text>
<text x="60" y="89.2">P15</text>
<text x="149.7" y="86.3">D18</text>
<text x="149.7" y="89.2">C18</text>
<text x="60" y="92">N15</text>
<text x="60" y="95">P16</text>
<text x="70.1" y="91.9">S7_CLK_100MHz</text>
<text x="149.7" y="92">D14</text>
<text x="149.7" y="95">D15</text>
<text x="60" y="97.8">R14</text>
<text x="60" y="100.8">T14</text>
<text x="149.7" y="97.8">F14</text>
<text x="149.7" y="100.8">F15</text>
<text x="60" y="103.6">R16</text>
<text x="60" y="106.5">R17</text>
<text x="149.7" y="103.6">G16</text>
<text x="149.7" y="106.5">G17</text>
<text x="60" y="109.4">U17</text>
<text x="60" y="112.3">U18</text>
<text x="149.7" y="109.4">E14</text>
<text x="149.7" y="112.3">E15</text>
<text x="60" y="115.2">U16</text>
<text x="60" y="118.1">V17</text>
<text x="149.7" y="115.2">F18</text>
<text x="149.7" y="118.1">E18</text>
<text x="60" y="121">R15</text>
<text x="60" y="123.9">T15</text>
<text x="149.7" y="121">F13</text>
<text x="149.7" y="123.9">E13</text>
<text x="259.2" y="123.1">VCC_3V3_S7</text>
<text x="60" y="126.8">U15</text>
<text x="60" y="129.7">V16</text>
<text x="149.7" y="126.8">H15</text>
<text x="149.7" y="129.7">G15</text>
<text x="60" y="132.6">P13</text>
<text x="60" y="135.5">R13</text>
<text x="149.7" y="132.6">K16</text>
<text x="149.7" y="135.5">J16</text>
<text x="234.6" y="134.7">Y1100</text>
<text x="234.6" y="137.6">100MHz</text>
<text x="262.9" y="137" transform="rotate(-90 262.9 137)">2</text>
<text x="266.4" y="134.7">C0402</text>
<text x="266.4" y="137.6">X5R 16V</text>
<text x="60" y="138.4">V14</text>
<text x="60" y="141.3">V15</text>
<text x="149.7" y="138.4">H13</text>
<text x="149.7" y="141.3">H14</text>
<text x="234.6" y="140.5">TCXO_3225</text>
<text x="266.4" y="143.4">C1100</text>
<text x="60" y="144.2">U12</text>
<text x="60" y="147.1">V13</text>
<text x="60" y="149.9">T12</text>
<text x="149.7" y="144.2">H18</text>
<text x="149.7" y="147.1">G18</text>
<text x="149.7" y="149.9">H16</text>
<text x="213.7" y="149.9">1</text>
<text x="217.2" y="146.9">R1100</text>
<text x="223" y="149.8">5%</text>
<text x="227.9" y="149.9">2</text>
<text x="231.1" y="149.9">3</text>
<text x="231.1" y="144.2">4</text>
<text x="256.9" y="144.2">1</text>
<text x="256.9" y="149.9">2</text>
<text x="262.9" y="145.4" transform="rotate(-90 262.9 145.4)">1</text>
<text x="60" y="152.9">T13</text>
<text x="60" y="155.7">R11</text>
<text x="149.7" y="152.9">H17</text>
<text x="149.7" y="155.7">K14</text>
<text x="217.2" y="152.7">R0402</text>
<text x="60" y="158.7">T11</text>
<text x="60" y="161.5">U11</text>
<text x="149.7" y="158.7">J15</text>
<text x="149.7" y="161.5">J13</text>
<text x="212" y="158.5">S7_CLK_100MHz</text>
<text x="60" y="164.4">V12</text>
<text x="60" y="167.3">R12</text>
<text x="149.7" y="164.4">J14</text>
<text x="149.7" y="167.3">K13</text>
<text x="107.1" y="173.5">XC7S50-CSGA324</text>
<text x="261.5" y="172.9">GND</text>
<text x="5.8" y="177.3">CSGA324</text>
<text x="6.1" y="174.1">XC7S50-CSGA324</text>
<text x="106.9" y="176.7">CSGA324</text>
</g>
<g font-size="2.6" fill="#cc8006">
<text x="27.5" y="22.4">BANK14</text>
<text x="122.8" y="22.4">BANK15</text>
<text x="206.5" y="22.4">BANK16</text>
</g>
<g font-size="2.6" fill="#00c">
<text x="46.4" y="27.1">IO_0_14</text>
<text x="136.2" y="27.1">IO_0_15</text>
<text x="202.9" y="27.1">IO_L6N_T0_VREF_16</text>
<text x="26.3" y="30.1">IO_L1P_T0_D00_MOSI_14</text>
<text x="27.7" y="32.9">IO_L1N_T0_D01_DIN_14</text>
<text x="33.5" y="35.8">IO_L2P_T0_D02_14</text>
<text x="121.8" y="30.1">IO_L1P_T0_AD0P_15</text>
<text x="121.8" y="32.9">IO_L1N_T0_AD0N_15</text>
<text x="121.8" y="35.8">IO_L2P_T0_AD8P_15</text>
<text x="201.4" y="30.1">IO_L11P_T1_SRCC_16</text>
<text x="201.4" y="32.9">IO_L11N_T1_SRCC_16</text>
<text x="201.4" y="35.8">IO_L12P_T1_MRCC_16</text>
<text x="23.4" y="41.6">IO_L3P_T0_DQS_PUDC_B_14</text>
<text x="33.5" y="38.7">IO_L2N_T0_D03_14</text>
<text x="116" y="41.6">IO_L3P_T0_DQS_AD1P_15</text>
<text x="121.8" y="38.7">IO_L2N_T0_AD8N_15</text>
<text x="201.4" y="38.7">IO_L12N_T1_MRCC_16</text>
<text x="201.4" y="41.6">IO_L13P_T2_MRCC_16</text>
<text x="23.4" y="44.5">IO_L3N_T0_DQS_EMCCLK_14</text>
<text x="33.5" y="47.4">IO_L4P_T0_D04_14</text>
<text x="116" y="44.5">IO_L3N_T0_DQS_AD1N_15</text>
<text x="129" y="47.4">IO_L4P_T0_15</text>
<text x="201.4" y="44.5">IO_L13N_T2_MRCC_16</text>
<text x="201.4" y="47.4">IO_L14P_T2_SRCC_16</text>
<text x="33.5" y="50.3">IO_L4N_T0_D05_14</text>
<text x="33.5" y="53.2">IO_L5P_T0_D06_14</text>
<text x="121.8" y="53.2">IO_L5P_T0_AD9P_15</text>
<text x="129" y="50.3">IO_L4N_T0_15</text>
<text x="201.4" y="50.3">IO_L14N_T2_SRCC_16</text>
<text x="201.4" y="53.2">IO_L19N_T3_VREF_16</text>
<text x="30.6" y="59">IO_L6P_T0_FCS_B_14</text>
<text x="33.5" y="56.1">IO_L5N_T0_D07_14</text>
<text x="121.8" y="56.1">IO_L5N_T0_AD9N_15</text>
<text x="129" y="59">IO_L6P_T0_15</text>
<text x="26.3" y="61.9">IO_L6N_T0_D08_VREF_14</text>
<text x="33.5" y="64.8">IO_L7P_T1_D09_14</text>
<text x="121.8" y="61.9">IO_L6N_T0_VREF_15</text>
<text x="121.8" y="64.8">IO_L7P_T1_AD2P_15</text>
<text x="33.5" y="67.7">IO_L7N_T1_D10_14</text>
<text x="33.5" y="70.6">IO_L8P_T1_D11_14</text>
<text x="120.4" y="70.6">IO_L8P_T1_AD10P_15</text>
<text x="121.8" y="67.7">IO_L7N_T1_AD2N_15</text>
<text x="33.5" y="73.5">IO_L8N_T1_D12_14</text>
<text x="33.5" y="76.4">IO_L9P_T1_DQS_14</text>
<text x="116" y="76.4">IO_L9P_T1_DQS_AD3P_15</text>
<text x="120.4" y="73.5">IO_L8N_T1_AD10N_15</text>
<text x="27.7" y="79.2">IO_L9N_T1_DQS_D13_14</text>
<text x="32" y="82.2">IO_L10P_T1_D14_14</text>
<text x="116" y="79.2">IO_L9N_T1_DQS_AD3N_15</text>
<text x="118.9" y="82.2">IO_L10P_T1_AD11P_15</text>
<text x="30.6" y="88">IO_L11P_T1_SRCC_14</text>
<text x="32" y="85">IO_L10N_T1_D15_14</text>
<text x="118.9" y="85">IO_L10N_T1_AD11N_15</text>
<text x="120.4" y="88">IO_L11P_T1_SRCC_15</text>
<text x="30.6" y="90.8">IO_L11N_T1_SRCC_14</text>
<text x="30.6" y="93.7">IO_L12P_T1_MRCC_14</text>
<text x="120.4" y="90.8">IO_L11N_T1_SRCC_15</text>
<text x="120.4" y="93.7">IO_L12P_T1_MRCC_15</text>
<text x="30.6" y="96.6">IO_L12N_T1_MRCC_14</text>
<text x="30.6" y="99.5">IO_L13P_T2_MRCC_14</text>
<text x="120.4" y="96.6">IO_L12N_T1_MRCC_15</text>
<text x="120.4" y="99.5">IO_L13P_T2_MRCC_15</text>
<text x="30.6" y="102.4">IO_L13N_T2_MRCC_14</text>
<text x="30.6" y="105.3">IO_L14P_T2_SRCC_14</text>
<text x="120.4" y="102.4">IO_L13N_T2_MRCC_15</text>
<text x="120.4" y="105.3">IO_L14P_T2_SRCC_15</text>
<text x="22" y="111.1">IO_L15P_T2_DQS_RDWR_B_14</text>
<text x="30.6" y="108.2">IO_L14N_T2_SRCC_14</text>
<text x="120.4" y="108.2">IO_L14N_T2_SRCC_15</text>
<text x="121.8" y="111.1">IO_L15P_T2_DQS_15</text>
<text x="16.2" y="114">IO_L15N_T2_DQS_DOUT_CSO_B_14</text>
<text x="29.2" y="116.9">IO_L16P_T2_CSI_B_14</text>
<text x="32" y="119.8">IO_L16N_T2_D31_14</text>
<text x="121.8" y="114">IO_L15N_T2_DQS_15</text>
<text x="127.6" y="116.9">IO_L16P_T2_15</text>
<text x="127.6" y="119.8">IO_L16N_T2_15</text>
<text x="32" y="122.7">IO_L17P_T2_D30_14</text>
<text x="32" y="125.6">IO_L17N_T2_D29_14</text>
<text x="127.6" y="122.7">IO_L17P_T2_15</text>
<text x="127.6" y="125.6">IO_L17N_T2_15</text>
<text x="32" y="128.5">IO_L18P_T2_D28_14</text>
<text x="32" y="131.4">IO_L18N_T2_D27_14</text>
<text x="127.6" y="128.5">IO_L18P_T2_15</text>
<text x="127.6" y="131.4">IO_L18N_T2_15</text>
<text x="24.8" y="137.2">IO_L19N_T3_D25_VREF_14</text>
<text x="32" y="134.3">IO_L19P_T3_D26_14</text>
<text x="120.4" y="137.2">IO_L19N_T3_VREF_15</text>
<text x="127.6" y="134.3">IO_L19P_T3_15</text>
<text x="32" y="140.1">IO_L20P_T3_D24_14</text>
<text x="32" y="143">IO_L20N_T3_D23_14</text>
<text x="127.6" y="140.1">IO_L20P_T3_15</text>
<text x="127.6" y="143">IO_L20N_T3_15</text>
<text x="26.3" y="148.8">IO_L21N_T3_DQS_D22_14</text>
<text x="32" y="145.9">IO_L21P_T3_DQS_14</text>
<text x="121.8" y="145.9">IO_L21P_T3_DQS_15</text>
<text x="121.8" y="148.8">IO_L21N_T3_DQS_15</text>
<text x="236" y="145.9">VDD</text>
<text x="246.2" y="145.9">STBY#</text>
<text x="32" y="151.6">IO_L22P_T3_D21_14</text>
<text x="32" y="154.6">IO_L22N_T3_D20_14</text>
<text x="127.6" y="151.6">IO_L22P_T3_15</text>
<text x="127.6" y="154.6">IO_L22N_T3_15</text>
<text x="236" y="151.6">OUT</text>
<text x="249.1" y="151.6">GND</text>
<text x="32" y="157.4">IO_L23P_T3_D19_14</text>
<text x="32" y="160.4">IO_L23N_T3_D18_14</text>
<text x="127.6" y="157.4">IO_L23P_T3_15</text>
<text x="127.6" y="160.4">IO_L23N_T3_15</text>
<text x="32" y="163.2">IO_L24P_T3_D17_14</text>
<text x="32" y="166.1">IO_L24N_T3_D16_14</text>
<text x="121.8" y="163.2">IO_L24P_T3_RS1_15</text>
<text x="121.8" y="166.1">IO_L24N_T3_RS0_15</text>
<text x="45" y="169">IO_25_14</text>
<text x="134.7" y="169">IO_25_15</text>
</g>
<g font-size="2.6" fill="#f00">
<text x="81.7" y="29.6">S7_QSPI_DQ0</text>
<text x="171.5" y="29.9">S7_SPKL</text>
<text x="252.5" y="26.7">S7_JAB_0</text>
<text x="81.7" y="32.5">S7_QSPI_DQ1</text>
<text x="81.7" y="35.4">S7_QSPI_DQ2</text>
<text x="171.5" y="35.7">S7_SPKR</text>
<text x="171.5" y="32.5">S7_Bank15_IO_1N</text>
<text x="252.5" y="35.4">S7_Bank16_IO_12P</text>
<text x="81.7" y="38.3">S7_QSPI_DQ3</text>
<text x="81.7" y="41.5">S7_PWM_BUZZ</text>
<text x="171.5" y="38.3">S7_Bank15_IO_2N</text>
<text x="252.5" y="41.2">S7_JAB_1</text>
<text x="252.5" y="38.3">S7_Bank16_IO_12N</text>
<text x="81.7" y="47.3">S7_SERVO1</text>
<text x="171.5" y="47.3">S7_UART_TX</text>
<text x="252.5" y="44.1">S7_JAB_4</text>
<text x="252.5" y="47">S7_Bank16_IO_14P</text>
<text x="81.7" y="50.2">S7_SERVO0</text>
<text x="81.7" y="53">S7_SERVO3</text>
<text x="171.5" y="49.9">S7_UART_RX</text>
<text x="252.5" y="52.8">S7_JAB_5</text>
<text x="252.5" y="49.9">S7_Bank16_IO_14N</text>
<text x="81.7" y="58.8">S7_QSPI_CS</text>
<text x="81.7" y="56">S7_SERVO2</text>
<text x="171.5" y="58.8">S7_LD0</text>
<text x="81.7" y="64.3">S7_SD_DQ0</text>
<text x="81.7" y="61.8">S7_QSPI_RST</text>
<text x="171.5" y="61.8">S7_LD1</text>
<text x="171.5" y="64.6">S7_LD11</text>
<text x="81.7" y="70.1">S7_SD_DQ2</text>
<text x="81.7" y="67.3">S7_SD_DQ1</text>
<text x="171.5" y="67.5">S7_LD10</text>
<text x="171.5" y="70.4">S7_LD8</text>
<text x="81.7" y="73">S7_SD_DQ3</text>
<text x="81.7" y="76.2">S7_SD_CMD</text>
<text x="171.5" y="73.3">S7_LD9</text>
<text x="171.5" y="76.2">S7_LD4</text>
<text x="81.7" y="79.1">S7_SD_CLK</text>
<text x="81.7" y="81.7">S7_SD_DET</text>
<text x="171.5" y="79.1">S7_LD7</text>
<text x="171.5" y="81.7">S7_JAB_2</text>
<text x="171.5" y="84.9">S7_LD6</text>
<text x="171.5" y="87.8">S7_LD13</text>
<text x="171.5" y="90.7">S7_LD12</text>
<text x="171.5" y="93.6">S7_LD2</text>
<text x="81.7" y="99.4">S7_HDMI_TX2P_PORT</text>
<text x="171.5" y="96.5">S7_LD3</text>
<text x="171.5" y="99.1">S7_JA1_P</text>
<text x="171.5" y="102">S7_JA1_N</text>
<text x="81.7" y="102.3">S7_HDMI_TX2N_PORT</text>
<text x="81.7" y="105.2">S7_HDMI_TX1P_PORT</text>
<text x="171.5" y="104.9">S7_JAB_3</text>
<text x="81.7" y="108.1">S7_HDMI_TX1N_PORT</text>
<text x="81.7" y="111">S7_HDMI_TX0P_PORT</text>
<text x="81.7" y="113.9">S7_HDMI_TX0N_PORT</text>
<text x="171.5" y="108.1">S7_LD15</text>
<text x="171.5" y="110.7">S7_JA4_P</text>
<text x="171.5" y="113.6">S7_JA4_N</text>
<text x="81.7" y="116.8">S7_HDMI_TXCLKP_PORT</text>
<text x="81.7" y="119.7">S7_HDMI_TXCLKN_PORT</text>
<text x="171.5" y="116.8">S7_LD5</text>
<text x="171.5" y="119.7">S7_LD14</text>
<text x="81.7" y="122.3">S7_HDMITX_CEC_M0</text>
<text x="81.7" y="125.2">S7_HDMI_TX_HPDIN</text>
<text x="81.7" y="130.9">S7_HDMITX_SDA</text>
<text x="81.7" y="128.4">S7_HDMITX_SCL</text>
<text x="171.5" y="133.9">S7_JB4_P</text>
<text x="171.5" y="136.7">S7_JB4_N</text>
<text x="81.7" y="139.9">S7_USB_SPI_CLK</text>
<text x="81.7" y="142.8">S7_USB_SPI_MOSI</text>
<text x="171.5" y="139.7">S7_JA2_P</text>
<text x="171.5" y="142.5">S7_JA2_N</text>
<text x="81.7" y="145.4">S7_USB_SPI_MISO</text>
<text x="81.7" y="148.6">S7_USB_SPI_RST</text>
<text x="171.5" y="145.4">S7_JB1_P</text>
<text x="171.5" y="148.3">S7_JB1_N</text>
<text x="81.7" y="154.1">S7_USB_INT</text>
<text x="81.7" y="151.5">S7_USB_SPI_CS0</text>
<text x="171.5" y="154.1">S7_JB3_N</text>
<text x="171.5" y="151.2">S7_JB3_P</text>
<text x="171.5" y="157">S7_JB2_P</text>
<text x="171.5" y="159.9">S7_JB2_N</text>
<text x="171.5" y="162.8">S7_JA3_P</text>
<text x="171.5" y="165.7">S7_JA3_N</text>
</g>
<g font-size="2.6" fill="#0ff">
<text x="266.4" y="140.5">100nF</text>
<text x="217.2" y="149.8">0R</text>
</g>
<g font-size="2.1">
<text x="30.4" y="2.2">5</text>
<text x="85.4" y="2.2">4</text>
<text x="140.4" y="2.2">3</text>
<text x="195.4" y="2.2">2</text>
<text x="250.4" y="2.2">1</text>
<text x=".8" y="30.1">D</text>
<text x="278.7" y="30.1">D</text>
<text x=".8" y="80.8">C</text>
<text x="278.7" y="80.8">C</text>
<text x=".8" y="131.5">B</text>
<text x="278.7" y="131.5">B</text>
<text x=".8" y="182.2">A</text>
<text x="278.7" y="182.2">A</text>
<text x="30.4" y="207.8">5</text>
<text x="85.4" y="207.8">4</text>
<text x="140.4" y="207.8">3</text>
<text x="195.4" y="207.8">2</text>
<text x="250.4" y="207.8">1</text>
</g>
<g font-size="2">
<text x="229.4" y="187.5">Designed by: tz61@illinois.edu</text>
<text x="229.4" y="190.3">Reviewed by: Tongning Zhang</text>
<text x="229.4" y="193.2">Date: Monday, November 11, 2024</text>
<text x="229.4" y="196.1">Rev:</text>
<text x="234.9" y="196.1">v0.1</text>
<text x="229.4" y="201.9">File:</text>
<text x="229.4" y="199">Sheet:5 of 25</text>
<text x="234.6" y="201.9">XC7S50Main</text>
<text x="229.4" y="204.6">Project:11.S7_BANK14/15/16/PLCLK</text>
</g>
</svg>
